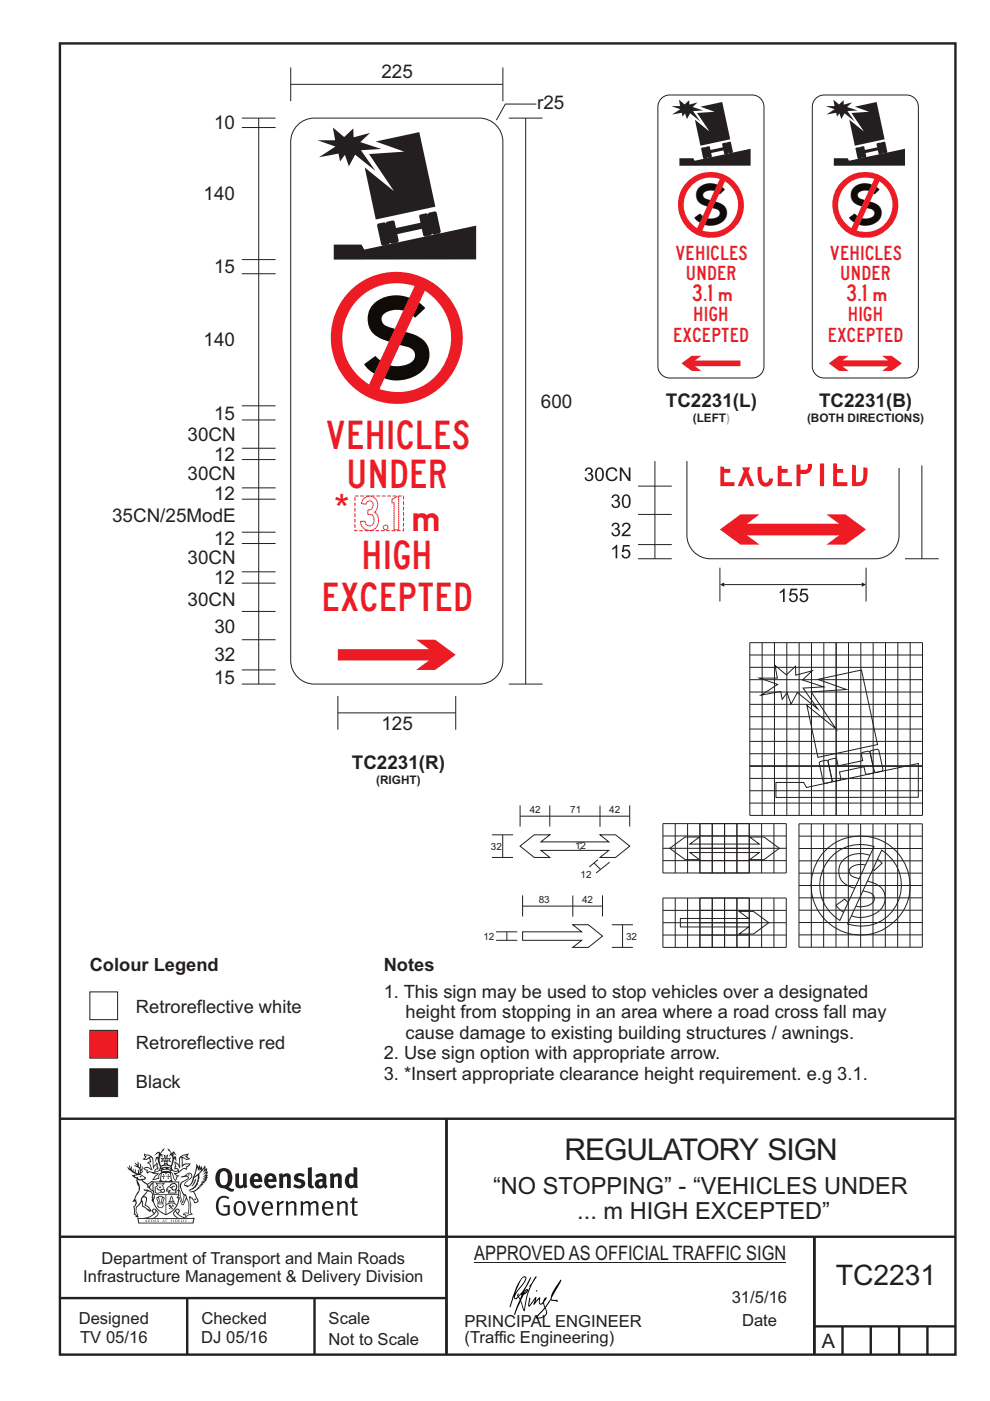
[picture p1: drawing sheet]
<svg xmlns="http://www.w3.org/2000/svg" width="210mm" height="297mm" viewBox="0 0 210 297" stroke-linecap="round" stroke-linejoin="round" font-family="sans-serif">
<g fill="none" stroke="#231f20" stroke-width=".51">
<path d="M12.7 9.2h189.9v278h-189.9zM12.7 237.2h189.9M94.7 237.1v50.1M12.7 262.2h190.1M12.7 275.2h82M39.7 275.2v12M66.7 275.2v12M172.7 262.2v25M172.7 281.2h30M178.7 281.2v6M184.7 281.2v6M190.7 281.2v6"/>
<path d="M196.7 281.2v6"/>
</g>
<path d="M100.6 267.7h66.2" fill="none" stroke="#231f20" stroke-width=".21"/>
<g fill="#231f20">
<path d="M47 248.5a2.55 2.55 0 0 0 0 2.7l.3 .1a.81 .81 0 0 0 1-.9v-.6a1.04 1.04 0 0 0-1.1-1.5zM46.3 248.1a1.82 1.82 0 0 1 2.1-.2 1.82 1.82 0 0 1 .9 1.9 2.29 2.29 0 0 1-.8 1.9l.7 .3h.5l-.2 .6a2.87 2.87 0 0 1-2-.7 2.12 2.12 0 0 1-1.7-3.1z" fill-rule="evenodd"/>
<path d="M49.9 248.9l.8-.2v2a.46 .46 0 0 0 .2 .6 .46 .46 0 0 0 .7-.2v-2.2l.7-.2v2.4l.2 .5-.6 .4-.2-.3a1.02 1.02 0 0 1-1.2 .2 1.02 1.02 0 0 1-.6-1.1z" fill-rule="evenodd"/>
<path d="M54 249.5l-.1 .5h.9a.49 .49 0 0 0-.2-.6 .49 .49 0 0 0-.6 .1zM53.4 249.2a1.34 1.34 0 0 1 1.6-.3 1.34 1.34 0 0 1 .6 1.5v.2h-1.7a.77 .77 0 0 0 .5 .8 .77 .77 0 0 0 .9-.3l.3 .4a1.59 1.59 0 0 1-2.1 .2 1.59 1.59 0 0 1-.4-2z" fill-rule="evenodd"/>
<path d="M57 249.5l-.1 .5h.9a.49 .49 0 0 0-.2-.6 .49 .49 0 0 0-.6 .1zM56.4 249.2a1.34 1.34 0 0 1 1.6-.3 1.34 1.34 0 0 1 .7 1.5v.2h-1.8a.77 .77 0 0 0 .5 .8 .77 .77 0 0 0 .9-.3l.3 .4a1.59 1.59 0 0 1-2 .2 1.59 1.59 0 0 1-.5-2z" fill-rule="evenodd"/>
<path d="M59.1 248.9l.8-.2 .1 .4a.95 .95 0 0 1 1-.3 .95 .95 0 0 1 .7 .8v2.3h-.8v-2.3a.46 .46 0 0 0-.8 .1v2.2h-.9z" fill-rule="evenodd"/>
<path d="M62.5 249.1a1.75 1.75 0 0 1 2.1-.1l-.2 .5-.6-.2a.43 .43 0 0 0-.6 .3l.4 .3a1.04 1.04 0 0 1 1.2 1.2 1.04 1.04 0 0 1-1.4 .9l-1.2-.4 .3-.6 1 .4 .4-.4a.88 .88 0 0 0-1-.5l-.4-.2-.1-.4z" fill-rule="evenodd"/>
<path d="M65.3 247.6l.8-.2 .1 3.8 .2 .2 .2 .5a.88 .88 0 0 1-1-.1 .88 .88 0 0 1-.3-1z" fill-rule="evenodd"/>
<path d="M67.8 250.6a.43 .43 0 0 0-.1 .7 .43 .43 0 0 0 .7-.1v-.7zM66.8 249.2a1.7 1.7 0 0 1 2.4 .1v1.8l.3 .4-.4 .5-.5-.3a1.03 1.03 0 0 1-1.7-.2 1.03 1.03 0 0 1 .8-1.5h.7v-.4a.8 .8 0 0 0-1.2 .1z" fill-rule="evenodd"/>
<path d="M69.9 248.9l.8-.2 .1 .4a.95 .95 0 0 1 1-.3 .95 .95 0 0 1 .7 .8v2.3h-.8v-2.3a.46 .46 0 0 0-.8 .1v2.2h-.8z" fill-rule="evenodd"/>
<path d="M74.3 249.5a1.48 1.48 0 0 0 0 1.7l.4 .1 .3-.2v-1.5l-.3-.2zM75 247.4l.8 .2 .1 4.3h-.7l-.1-.2a1.26 1.26 0 0 1-1.4 0 1.26 1.26 0 0 1-.6-1.3 1.29 1.29 0 0 1 .5-1.3 1.29 1.29 0 0 1 1.4-.2z" fill-rule="evenodd"/>
<path d="M46.4 253.9a1.72 1.72 0 0 1 2.2 0l-.2 .3a1.24 1.24 0 0 0-1.4-.1 1.24 1.24 0 0 0-.7 1.3 1.49 1.49 0 0 0 1.3 2l.7-.2v-1.3h-.9l-.1-.4h1.4v2a1.93 1.93 0 0 1-2.2-.1 1.93 1.93 0 0 1-.7-2.2l.2-.7z" fill-rule="evenodd"/>
<path d="M50.3 255.2a1.65 1.65 0 0 0 .3 2.2 .99 .99 0 0 0 1-1.5 .78 .78 0 0 0-.4-.8 .78 .78 0 0 0-.9 .1zM50 254.9a1.33 1.33 0 0 1 1.6-.1 1.33 1.33 0 0 1 .5 1.5 1.31 1.31 0 0 1-1.3 1.5 1.31 1.31 0 0 1-1.3-1.6l.1-.5z" fill-rule="evenodd"/>
<path d="M52.5 254.7l.4-.1 .9 2.6 .8-2.5h.5l-1.1 3h-.5z" fill-rule="evenodd"/>
<path d="M56.2 255.2l-.2 .7h1.4a.7 .7 0 0 0-.3-.8 .7 .7 0 0 0-.9 .1zM55.9 255a1.22 1.22 0 0 1 1.5-.2 1.22 1.22 0 0 1 .5 1.5h-1.9a.93 .93 0 0 0 .5 1 .93 .93 0 0 0 1.2-.2l.1 .3a1.43 1.43 0 0 1-1.7 .1 1.43 1.43 0 0 1-.6-1.7z" fill-rule="evenodd"/>
<path d="M58.7 254.8l.4-.2 .1 .5 .4-.3 .6-.2-.2 .6a.66 .66 0 0 0-.8 .6v1.9h-.4z" fill-rule="evenodd"/>
<path d="M60.6 254.8l.4-.2 .1 .5a.94 .94 0 0 1 1-.4 .94 .94 0 0 1 .8 .7v2.3h-.5l-.1-2.5a.81 .81 0 0 0-1.2 .3v2.2h-.4z" fill-rule="evenodd"/>
<path d="M63.7 254.7l.5-.1 .1 .5 .4-.3a.78 .78 0 0 1 1.1 .3 .9 .9 0 0 1 1-.5 .9 .9 0 0 1 .7 .8v2.3h-.4l-.1-2.5a.67 .67 0 0 0-1.1 .3v2.2h-.5v-2.4l-.4-.2-.7 .4v2.2h-.5z" fill-rule="evenodd"/>
<path d="M69 255.2l-.2 .7h1.4a.7 .7 0 0 0-.3-.8 .7 .7 0 0 0-.9 .1zM68.7 255a1.22 1.22 0 0 1 1.5-.2 1.22 1.22 0 0 1 .5 1.5h-1.9a.93 .93 0 0 0 .5 1 .93 .93 0 0 0 1.2-.2l.1 .3a1.44 1.44 0 0 1-1.7 .1 1.44 1.44 0 0 1-.6-1.7z" fill-rule="evenodd"/>
<path d="M71.4 254.8l.5-.2 .1 .5a.94 .94 0 0 1 1-.4 .94 .94 0 0 1 .7 .7v2.3h-.4l-.1-2.5a.81 .81 0 0 0-1.2 .3v2.2h-.5z" fill-rule="evenodd"/>
<path d="M74.7 254l.5-.2v.9h.7l-.1 .4h-.7l.1 2.2 .1 .1h.5l.1 .3a.75 .75 0 0 1-1.2-.6v-2h-.4v-.4h.4z" fill-rule="evenodd"/>
<path d="M30.8 244.9l1.1 .3-.9 .5h-.4l.5-.5zM31.8 245.5l.2-.1a2.44 2.44 0 0 1 .4 2l.1 .4 .7-1-.1 .6 .3 .3a.57 .57 0 0 0-.6 .8l-1-.2-.5 .2 .1-.5-.7-.2 .6-.2 1 .5 .1-.1-.6-1.3-.2-.1 .5-.1zM30.7 244.5l-.2 .4 .3 .4-.6 .4a1.04 1.04 0 0 0 1.4-.1l.2 .7h-.4l-.2 .4a.94 .94 0 0 1 .9 1.1l-.2-.1a1.16 1.16 0 0 0-1.5-.1l.3 .4 .4 .2 .1 .5 .2 .2v-.2a.94 .94 0 0 1 1.1 .2h.9l-1.2 1.2a1.13 1.13 0 0 0 1.2-.2l.4-.1-.1-.4 .5-.7a.83 .83 0 0 0-.6 1.1l-.3-.1-.7 .3 1.1-1.4-.5 .2-.5-.1 1.3-.5-.2-.2-.8 .4v-.3l.2-.2 .3 .1 .1-.3-.2-.4v-.6l-.2-.3-.6 .9v-.7a1.42 1.42 0 0 0-1.7-1.8z" fill-rule="evenodd"/>
<path d="M38.5 245.3l.5-.3 .7-.1-.6 .3 .8 .5h-.3zM38.3 245.5h.2l.1 2a1.69 1.69 0 0 1 1.5-.7l-.7 .5 .1 .5a1.1 1.1 0 0 0-1.5 .6l-.1-.5-.2-.2h-.5l.2-.4-.2-.7a1.42 1.42 0 0 1 .8 1.1l.2-.1zM37.1 246.2l.1 1-.2 .3v.5l.6-.1 .1 .2a.96 .96 0 0 1-1.1-.1l-.1 .1a1.06 1.06 0 0 0 1.3 .2v.1a.72 .72 0 0 1-1 .2l.3 .5 .6 .3-.4 .1-.1 .7-.3-.4-.3-1.1-.4-.4 .4 .9a1.54 1.54 0 0 0 .6 1.2l.2-.3a.58 .58 0 0 1 .5-.7l.1-.2h-.3l-.4-.3 .9-.5a.93 .93 0 0 1 1.1-.5l.1 .2 .2-.1 .1-.5a.99 .99 0 0 0 .7-.9l-1.3 .1-.4 .3v-1.5l.9 .4 .8-.3h-.3l-.5-.4 .4-.7-.7 .2a1.46 1.46 0 0 0-1.3 2.1v.4l-.2-.4z" fill-rule="evenodd"/>
<path d="M35.6 248.9l.2 .1-.1 .4h.3l-.3 .1v.5l-.1-.6h-.3l.3-.1z" fill-rule="evenodd"/>
<path d="M34.6 248.9l.2 .1-.1 .3 .4 .1h-.4v.6l-.1-.5-.3-.1h.3z" fill-rule="evenodd"/>
<path d="M34.3 248.8a.57 .57 0 0 1 .9 .2 .57 .57 0 0 1 .9-.2l.2 1.4-.2 .1a.57 .57 0 0 1-.9-.1 .69 .69 0 0 1-1.1 0zM34.2 248.1l-.3 2.1-.2 .4h2.9l-.1-.4-.3-2.1h-.2v.3l-.8-.1-.9 .1 .1-.3z" fill-rule="evenodd"/>
<path d="M34.2 252.4a.3 .3 0 0 0 .6 0 .3 .3 0 0 0-.6 0zM33.3 251l.3 .3-.3 .3a.79 .79 0 0 0 0 1.3l.8-.2-.1-.3a.55 .55 0 0 1-.7-.6h.1l.1 .3 .4 .1 .8-.2-.4-.7 .4-.3-.7 .1zM33 250.7l1.1 .2 .9-.2-.4 .7 .4 1.1a.56 .56 0 0 1-.8 .3l-.2 .1a.73 .73 0 0 1-.9 .1 .73 .73 0 0 1-.3-.9v-.4l.5-.4z" fill-rule="evenodd"/>
<path d="M35.6 251.9l.7-.5a.58 .58 0 0 1 1-.1 .58 .58 0 0 1-.5 .9l-.2-.3a.43 .43 0 0 1 .6-.3v-.1a.57 .57 0 0 0-.8 .2l-.2-.1-.3 .2 .4 .1a.55 .55 0 0 0 .9 .5v.5h-1.3l.3-.4-.1-.2-.6 .1 .2-.2-.2-.1zM35.4 251.8l-.1 .2a.39 .39 0 0 0 .2 .7l.3-.1-.2 .5h1.9l-.1-.8a.86 .86 0 0 0-.1-1.4 .86 .86 0 0 0-1.3 .4z" fill-rule="evenodd"/>
<path d="M36 254.8h.8v.2h-.8zM36.4 253.8l.2 .8h-.4zM36.4 253.5l-.3 .5-.1 .6h-.2v.4l-.7 .4 .1 .2a1.48 1.48 0 0 1 2.2 .1l.2-.1-.6-.5v-.5h-.2l-.1-.6z" fill-rule="evenodd"/>
<path d="M35.8 255.4l.3 .1 .2 .3 .3-.2-.2-.2a.38 .38 0 0 1 .4 .5l-.1-.2-.3 .3 .3 .2-.3 .2-.1-.3-.4 .3-.1-.2 .4-.3-.2-.1-.1 .1z" fill-rule="evenodd"/>
<path d="M34.5 254h.2v.2l-.3 .6h-.1zM33.6 255.3h.9v.2a.55 .55 0 0 1-.8 .4v-.2h-.2zM33.4 254h.2l.2 .8h-.2zM33.6 255h.8l.1 .1-.8 .1zM33.8 253.7h.5l-.2 1.1h-.2zM33.3 253.8l-.1 .3 .3 1.2a.48 .48 0 0 0-.1 .5 .48 .48 0 0 0 .4 .3l.6-.1a.49 .49 0 0 0 .2-.7l.3-1.2-.1-.3a1.42 1.42 0 0 0-1.5 0z" fill-rule="evenodd"/>
<path d="M33.6 251.6h.5l.1 .3h-.4z" fill-rule="evenodd"/>
<path d="M41.3 250.1l.3-.2-.2 .9-.6 .7h-.2l.5-.7z" fill-rule="evenodd"/>
<path d="M39.7 249l.3-.2 .5 .2a.88 .88 0 0 1-.6 1.1 1.22 1.22 0 0 0-.8 1.3l.5 .2a.72 .72 0 0 0 .9-.4l.5-.8 .2-.6 .8-.6v.3a2.85 2.85 0 0 1-2 2.8l.1 .1a2.13 2.13 0 0 0 1.9-1.5l-.1-.2a2.01 2.01 0 0 0 .3-1.8l1.2-1.3-.4 1 .7-.5-.7 1 .8-.4-.8 .8 .7-.1-.9 .5 .8-.1-.8 .4h.7l-.8 .3 .3 .2h-.4l.2 .4-.4-.1 .2 .3h-.4l.1 .3h-.1a2.16 2.16 0 0 1-2 1l.1 .2h.4a.76 .76 0 0 1 .7 .7l.5 1.2-.6 .2a1.45 1.45 0 0 0-1.2-1.3l.3 1.8-.1 1.9 .4 .2a1.07 1.07 0 0 0-1.2 .4v-.3l-.5-.2a.87 .87 0 0 1 1-.1l.1-.7a4.4 4.4 0 0 0-.6-3.1l-.1-.3h-.2a2.16 2.16 0 0 1-.7-2.2l.3-.3 1.2-.8a.55 .55 0 0 0-.4-.7zM37.8 252.4a.76 .76 0 0 1 .3 1.1l.6 1.6 .4-1.7 .2 .1a.61 .61 0 0 1-.1 .9l-.3 .9h-.2l-.7-1.6-.3 .1a1.18 1.18 0 0 0 .1-1.4zM41.8 247.5l.2 .8 .3-.6v.6l.3-.5a1.9 1.9 0 0 1-1.1 1.4l-.3 .3zM38.2 249.6l1.4-.1 .2 .1v.3l-.5 .3a1.26 1.26 0 0 0-1 1.9l.2 .7a1.84 1.84 0 0 1 .2 2l-.4-1.3a.96 .96 0 0 0-.4-1.3l-.4 .3a.78 .78 0 0 1-.1 1.3l.2 .2h.4l.4 1.1a.38 .38 0 0 0 .2 .4 .38 .38 0 0 0 .4-.1l.6-1.2a2.94 2.94 0 0 1 .3 2.5v.5l-.8-.1-.3 .4v.2l.4-.1 .1 .4 .2 .1a1.02 1.02 0 0 1 1.3-.5l-.1-.4-.3-.1 .2-1.7-.3-1.4 .1 .1a1.14 1.14 0 0 1 .7 .9 .63 .63 0 0 0 .9-.2 .63 .63 0 0 0-.2-.8l-.6-1.3 .9-.6 .2-.3 .2-.1v-.2h.3l-.1-.3h.4l-.1-.3 .5-.1-.2-.2 .5-.4 .1-.2-.3 .1 .5-.6-.3 .1 .3-.6-.4 .1 .4-.5v-.3l-.3 .2 .1-.6v-.3l-.4 .3-.1-.8-.5 .8-.2-.7-.2 .5-.3-.8-.1 .6-.5-.8-.1 1.4-.7 1.9a1.81 1.81 0 0 1-.9 1.4l-.6-.2a1.75 1.75 0 0 1 1.1-1.2 .75 .75 0 0 0 .1-1.3 .75 .75 0 0 0-1.2 .5z" fill-rule="evenodd"/>
<path d="M41.2 254.2l.3-.1 .1 .3h-.4z" fill-rule="evenodd"/>
<path d="M29.4 258.4h11.6l-.2 .8h-11.3zM31.3 258.2l.5-.1a2.48 2.48 0 0 0 1.4-1.3l.2 .6-.5 .5-.4 .3zM32.5 256.6l.3-.2 .2 .2-.3 .6zM37.2 256.8a2.65 2.65 0 0 0 1.8 1.4h-1.1l-.5-.3-.5-.5zM37.4 256.6l.2-.2 .3 .2-.3 .6zM29.2 258.2l.1 1.2h11.7l.3-1.1-.2-.1a4.1 4.1 0 0 1-3.3-.9l.3-.4-.1-.5a1.06 1.06 0 0 0-1.3 .9l.2 .4 .6 .5h-4.7l.3-.1a.84 .84 0 0 0 .6-.7 .84 .84 0 0 0-.5-.9l-.3-.2-.5 .1-.1 .5 .3 .4a4.2 4.2 0 0 1-3.4 .9z" fill-rule="evenodd"/>
<path d="M31 258.7l.1 .2h-.2zM31 258.6l-.3 .5 .4-.1 .2 .1z" fill-rule="evenodd"/>
<path d="M31.3 258.6h.2v.4a.25 .25 0 0 0 .3-.1 .25 .25 0 0 0-.1-.3h.1a.29 .29 0 0 1 0 .4 .29 .29 0 0 1-.4 0 .29 .29 0 0 1 0-.4z" fill-rule="evenodd"/>
<path d="M32.2 258.6a.22 .22 0 0 1 .3 .2 .22 .22 0 0 1-.3 .2zM32 258.6v.5a.33 .33 0 0 0 .5-.1 .33 .33 0 0 0 0-.4 .33 .33 0 0 0-.5 0z" fill-rule="evenodd"/>
<path d="M32.9 258.7l.1 .2h-.2zM32.9 258.6l-.2 .5 .3-.1 .2 .1z" fill-rule="evenodd"/>
<path d="M33.3 258.6h.2v.2l.3-.2-.2 .2 .2 .3-.3-.2-.1 .2h-.1l.2-.3z" fill-rule="evenodd"/>
<path d="M34.7 258.7l.1 .2h-.2zM34.7 258.6l-.3 .5 .4-.1 .2 .1z" fill-rule="evenodd"/>
<path d="M35 258.6h.4h-.1v.5h-.2l.1-.5z" fill-rule="evenodd"/>
<path d="M36.2 258.6h.3h-.2v.2h.2h-.2l.1 .3h-.2z" fill-rule="evenodd"/>
<path d="M36.7 258.6h.2v.5h-.2z" fill-rule="evenodd"/>
<path d="M37.3 258.6a.22 .22 0 0 1 .3 .2 .22 .22 0 0 1-.3 .2zM37.1 258.6v.5a.33 .33 0 0 0 .5-.1 .33 .33 0 0 0 0-.4 .33 .33 0 0 0-.5 0z" fill-rule="evenodd"/>
<path d="M37.8 258.6h.3h-.1v.2h.1h-.1v.2l.1 .1h-.3z" fill-rule="evenodd"/>
<path d="M38.3 258.6h.3l-.1 .4 .2 .1h-.4z" fill-rule="evenodd"/>
<path d="M38.9 258.6h.2v.5h-.2z" fill-rule="evenodd"/>
<path d="M39.3 258.6h.2l-.2 .1 .2 .2-.1 .2h-.1v-.2l.2 .1z" fill-rule="evenodd"/>
<path d="M34.2 247.4a1.51 1.51 0 0 1 2 .2 2.67 2.67 0 0 0-2.1 0zM35.7 247.6l.4 .2 .1 .2-.4-.1zM34.6 247.7l.4-.1 .2 .2h-.4zM34 247.9l.3 .1-.3 .1zM34.9 246.9l.3-.2 .2 .2zM34.9 245.7h.2v.4h-.2zM35 245.1l.2 .2 .2-.2-.1 .4h-.2zM35.1 246.3h.2l.1 .4-.2-.2-.2 .2zM35.3 245.7h.2v.4h-.2zM34.4 245.7l.3 .1v.2l-.3 .1 .2-.2zM35.7 245.8l.3-.1-.2 .2 .2 .2-.4-.1zM32.7 244.9l1-.5-.1 1-.2-.1-.4 .1-.2 1.1 .5-1 .2 .9a1.84 1.84 0 0 1 .3 1.7l.4 .1a2.48 2.48 0 0 1 2.2 .1l.2-.3-.2-.7 .7-1.7 .4 .6-.2-1-.2-.1-.2 .3v-.9l.6 .4-.6-.7h-.3l-.1 .4-.5-.8-.5-.3 .2 .4 .5 .6-.4 .7 .4-.3a2.06 2.06 0 0 1 0 2.2l-.6-.2-.1-.6 .1-.1 .8 .2-.4-.5 .4-.5-.7 .2-.2-.2 .2-.7-.5 .4-.5-.4 .2 .7-.2 .2-.7-.2 .4 .5-.4 .5 .7-.2 .2 .1-.2 .6-.5 .2a2.02 2.02 0 0 1 0-2.2l.3 .5-.1-.6-.3-.1 .8-1.2-.5 .3-.4 .7-.2-.3a.8 .8 0 0 0-.8 .5z" fill-rule="evenodd"/>
<path d="M29.2 250.1l.3 .2a.61 .61 0 0 1 .8 .3l.3 .2a.8 .8 0 0 1 .6 1l.4 .1 .5 .6a1 1 0 0 1 .5 1l-.1 .7v-.5h-.1a.96 .96 0 0 0-.8-1.3l-.3-.2h-.6l-.1-.1-.2 .1 .2 .3h.5l-1.1 1.4-.2 .9-.4 .6a1.33 1.33 0 0 0-.5 1.8l.2 .5a1.26 1.26 0 0 1-.5-1.4l-.1-.4a1.56 1.56 0 0 0 .4-1.7l-.3 .2 .2-.5a3.2 3.2 0 0 0 .7-3zM30.4 253.9h.4a2.06 2.06 0 0 1-.1 1.6l.7 .5 .4 .5-.6-.2-.8-.6-.1-.9a.51 .51 0 0 1 .1-.9zM28.6 249.3a1.52 1.52 0 0 1 2.1 .6l-1.1 .1-.2-.1-.2-.4-.4 .1zM27.5 247v.8l-.3-.4-.2 .1a3.1 3.1 0 0 0 2 1.5l-1 .1 .5 .6 .5 .1v1.1a1.84 1.84 0 0 1-.2 2.5l-.4 .9-.4 .4 .3 .1 .4-.1 .1 .4-.2 .5-.3 .2 .1 1.8 .2-.1 .2 .6h.2l.4-.1-.1-.5a1.3 1.3 0 0 1-.1-1.6l.8-1.1 .2 1.1 .6 .2 .4 .6 .2-.2 .2 .4 .5-.1a1.85 1.85 0 0 0-1.2-1.3l.1-.3a1.39 1.39 0 0 0 0-1.5h-.5l.5-.6a.66 .66 0 0 1 .9-.4 .66 .66 0 0 1 .3 .9l-.1 .4h.2v.1l-.2 .3 .2 .5 .2-.3a2.24 2.24 0 0 0 .1-2.2 .73 .73 0 0 1-.7-.6 .73 .73 0 0 1 .5-.8l.1-.2a.94 .94 0 0 0-.9 .8 .48 .48 0 0 1-.1-.5 .48 .48 0 0 1 .5-.3l.5-.3a.51 .51 0 0 0-.8 .2l-.5 .3-1-.8 .6-.1 .1-.5-1.1-.7 .5-.4v-.4l-.5 .5 .1-.2a.69 .69 0 0 0 .2-1.1v.5l-.3 .2 .1-1.1-.3-.2 .1 .6-.1 .2-.4-1.2v.6l-.7-.3 .6 .6-.6-.2 .2 .3a1 1 0 0 1 .8 1.5l-.2-.8v.8l-.5-.2-.1-.7-.2 .6-.2-.1v-.6l-.2 .4-.2-.2 .1-.7-.2 .5z" fill-rule="evenodd"/>
<path d="M29.5 249.5l.3-.2 .3 .3z" fill-rule="evenodd"/>
<path d="M32.4 250.5h5.6v2l-.2-.1v-1.7h-5.2v2.5h5.2v-.8l.1 .2-.1 1.1v-.3h-2.5v4a4.1 4.1 0 0 0 2.6-3.6l.1-.1a4 4 0 0 1-2.8 3.9 4.2 4.2 0 0 1-2.8-4.7l.1 1.3 .1-.1a3.8 3.8 0 0 0 2.5 3.3v-4h-2.5l-.2-.9z" fill-rule="evenodd"/>
<circle cx="40" cy="249.1" r=".17"/>
</g>
<path d="M19.1 218.5h5.8v5.8h-5.8z" fill-rule="evenodd" fill="#ed1c24" stroke="#231f20" stroke-width=".21"/>
<path d="M19.1 226.6h5.8v5.9h-5.8z" fill-rule="evenodd" fill="#231f20" stroke="#231f20" stroke-width=".21"/>
<path d="M19.1 210.3h5.8v5.9h-5.8z" fill-rule="evenodd" fill="#fff" stroke="#231f20" stroke-width=".21"/>
<g fill="#ed1c24">
<path d="M152.7 112.3l4.3-3.2h4.1l-2.7 2h19.3v2.4h-19.3l2.7 2h-4.1z" fill-rule="evenodd"/>
<path d="M158.7 111.1h19.3l-2.7-2h4l4.4 3.2-4.4 3.2h-4l2.7-2h-19.3z" fill-rule="evenodd"/>
</g>
<path d="M152.7 120.4v7.1M153.6 123.9h29.2M183.7 120.4v7.1" fill="none" stroke="#231f20" stroke-width=".21"/>
<g fill="#231f20">
<path d="M182.8 123.5l.9 .4-.9 .5z"/>
<path d="M152.7 123.9l.9-.4v.9z"/>
<path d="M165.4 125.5l.8-.7h.2v2.8h-.3v-2.2l-.7 .4zM167.7 124.8h1.4v.3h-1.2l-.1 .8a.95 .95 0 0 1 1.3 .5 .95 .95 0 0 1-.6 1.3 .95 .95 0 0 1-1.2-.8h.4a.64 .64 0 0 0 .8 .4 .64 .64 0 0 0 .4-.7 .64 .64 0 0 0-.7-.6l-.5 .3h-.3zM169.9 124.8h1.4v.3h-1.1l-.2 .8a.95 .95 0 0 1 1.4 .5 .95 .95 0 0 1-.6 1.3 .95 .95 0 0 1-1.2-.8h.3a.64 .64 0 0 0 .8 .4 .64 .64 0 0 0 .5-.7 .64 .64 0 0 0-.7-.6l-.6 .3h-.3z" fill-rule="evenodd"/>
</g>
<path d="M152.8 98.9v4.2h3v-.9h-2.2v-2h1.3v-.8h-1.3v-.4zM157.4 99.1l.4 .9-1.3 3.1h.9l.8-2 .9 2h.9l-1.3-3.1 .4-.9zM160.7 99v.3a5.4 5.4 0 0 0 .7 3.5 1.54 1.54 0 0 0 1.7 .2 1.54 1.54 0 0 0 .9-1.5h-.9a.71 .71 0 0 1-.5 .8 .71 .71 0 0 1-.9-.6l-.2-1 .1-1.7zM164.9 98.8v4.3h3v-.9h-2.1v-2h1.2v-.8h-1.2v-.7zM168.9 98.5v4.6h.9v-2.6a1.86 1.86 0 0 0 2.3-1l.1-1.2-.9 .1a.88 .88 0 0 1-.5 1.2h-1v-1.1zM173.9 98.3v4.8h.9v-4.8zM176.7 98.3v4.8h3v-.9h-2.2v-2h1.3v-.8h-1.3v-1.1zM180.7 98.5v4.6a2.93 2.93 0 0 0 2.7-.6 5.4 5.4 0 0 0 .6-3.3l-.9-.1v.5a3.3 3.3 0 0 1-.4 2.5l-1.2 .1v-3.5z" fill-rule="evenodd" fill="#ed1c24"/>
<path d="M138.9 97.7v5.4M145.7 97.7v15.8a5 5 0 0 0 5 5h35a5 5 0 0 0 5-5v-14.3M195.5 98.7v19.8M135.3 115.5h7.2M135.3 118.5h7.2M135.3 109.1h7.2M135.3 103.1h7.2M138.9 109.1v6.4" fill="none" stroke="#231f20" stroke-width=".21"/>
<g fill="#231f20">
<path d="M129.9 116.2l.8-.7h.2v2.9h-.3v-2.3l-.7 .5zM132.2 115.6h1.4v.3h-1.2l-.1 .8a.95 .95 0 0 1 1.3 .4 .95 .95 0 0 1-.6 1.3 .95 .95 0 0 1-1.2-.8h.4a.64 .64 0 0 0 .7 .4 .64 .64 0 0 0 .5-.7 .64 .64 0 0 0-.7-.5l-.5 .3-.3-.1z" fill-rule="evenodd"/>
<path d="M130 111a.76 .76 0 0 1 1.1 0 .76 .76 0 0 1-.1 1.1 .9 .9 0 0 1 0 1.6 .9 .9 0 0 1-1.3-.8h.3a.58 .58 0 0 0 .7 .5 .58 .58 0 0 0 .4-.7 .58 .58 0 0 0-.7-.4v-.3a.5 .5 0 0 0 .6-.4 .5 .5 0 0 0-.5-.6 .5 .5 0 0 0-.4 .6l-.4-.1zM132.2 111a.94 .94 0 0 1 1.4 .2 .94 .94 0 0 1-.5 1.4l-.8 .7h1.4v.4h-1.9l.2-.5 .4-.4a1.45 1.45 0 0 0 .9-1.4 .56 .56 0 0 0-.6-.3 .56 .56 0 0 0-.4 .6l-.4-.1z" fill-rule="evenodd"/>
<path d="M124.3 99.3a.76 .76 0 0 1 1.2 0 .76 .76 0 0 1-.2 1.1 .9 .9 0 0 1 0 1.6 .9 .9 0 0 1-1.3-.8h.3a.58 .58 0 0 0 .7 .5 .58 .58 0 0 0 .5-.7 .58 .58 0 0 0-.8-.4v-.3a.5 .5 0 0 0 .7-.4 .5 .5 0 0 0-.5-.6 .5 .5 0 0 0-.5 .6l-.4-.1zM126.6 99.3a.96 .96 0 0 1 1.1 0 .96 .96 0 0 1 .4 1 1.26 1.26 0 0 1-1 1.7 1.3 1.3 0 0 1-.9-1.7zM126.9 99.5a1.94 1.94 0 0 0 .1 2.2h.3a1.77 1.77 0 0 0 0-2.3zM128.9 99.4a1.24 1.24 0 0 1 2.1 .5l-.4 .1a.94 .94 0 0 0-1.3-.5 .94 .94 0 0 0-.4 1.3 .88 .88 0 0 0 .7 .9 .88 .88 0 0 0 1-.7l.4 .1a1.32 1.32 0 0 1-1.7 .9 1.32 1.32 0 0 1-.8-1.8zM131.5 99.1h.4l1.5 2.3v-2.3h.3v2.9h-.4l-1.5-2.3v2.3h-.3z" fill-rule="evenodd"/>
</g>
<path d="M138.9 115.5v3M192 118.5h7.1" fill="none" stroke="#231f20" stroke-width=".21"/>
<path d="M130 105a.76 .76 0 0 1 1.1 0 .76 .76 0 0 1-.1 1.1 .9 .9 0 0 1 0 1.6 .9 .9 0 0 1-1.3-.8h.3a.58 .58 0 0 0 .7 .5 .58 .58 0 0 0 .4-.7 .58 .58 0 0 0-.7-.4v-.3a.5 .5 0 0 0 .6-.4 .5 .5 0 0 0-.5-.6 .5 .5 0 0 0-.4 .6l-.4-.1zM132.3 105a.96 .96 0 0 1 1.1 0 .96 .96 0 0 1 .3 1 1.26 1.26 0 0 1-.9 1.7 1.3 1.3 0 0 1-.9-1.7zM132.5 105.2a1.94 1.94 0 0 0 .2 2.2h.3a1.77 1.77 0 0 0 0-2.3z" fill-rule="evenodd" fill="#231f20"/>
<path d="M138.9 103.1v6" fill="none" stroke="#231f20" stroke-width=".21"/>
<path d="M172.1 187.7a10.5 10.5 0 0 0 20.9 0 10.5 10.5 0 0 0-20.9 0zM187 180.2l-7.2 15.7a8.7 8.7 0 0 0 10.6-4.6 8.7 8.7 0 0 0-3.4-11.1zM176.1 181.9a8.7 8.7 0 0 1 9.3-2.4l-7.3 15.6a8.6 8.6 0 0 1-2-13.2z" fill-rule="evenodd" fill="#fff" stroke="#231f20" stroke-width=".21"/>
<g fill="none" stroke="#231f20" stroke-width=".21">
<path d="M62.8 26.8a5 5 0 0 1 3.9-1.8h35a5 5 0 0 1 5 5v110a5 5 0 0 1-5 5h-35a5 5 0 0 1-5-5v-110a5 5 0 0 1 1.1-3.2zM159 138.9h36.7M161.7 136.3v36.6M164.3 136.3v36.6M166.9 136.3v36.6M169.5 136.3v36.6M172.1 136.3v36.6M174.7 136.3v36.6M177.3 136.3h-18.3v26.1M177.3 136.3v26.1h-18.3M177.3 136.3v26.1M177.3 136.3h18.4v26.1"/>
<path d="M180 136.3v36.6M182.6 136.3v36.6M185.2 136.3v36.6M187.8 136.3v36.6M190.4 136.3v36.6M193 136.3v36.6M159 159.8h36.7M159 157.2h36.7M159 154.6h36.7M159 152h36.7M159 149.3h36.7M159 146.7h36.7"/>
<path d="M159 144.1h36.7M159 141.5h36.7M161.1 143.8h3.8l-.5-2.7 2.4 2 1.9-1.8 .1 1.9 3.5-1-2.1 2 4.5 1.4-4.4 .3 3.1 4.4-4.3-3.5-1.3 2.5-.9-2.4-1 1.4-.3-1.7-4.2 .8 3.5-2.3zM173.5 144l9.2-1.9 3.4 15.8-12.6 2.7-2.4-11 6.3 5-5.3-7.9 7.4-.5zM184.7 159.2l1.3-.3 .3 .1 1 4.1-.2 .3-1.2 .4-.4-.2-.9-4zM140.6 179.9h18.3M140.6 177.2h18.3M140.6 174.6h18.3v10.5h-18.3zM142.1 179.9l3.2-2.4h3.1l-2.1 1.5h14.7l-2-1.5h3l3.3 2.4-3.3 2.4h-3l2-1.5h-14.7l2.1 1.5h-3.1zM143.2 174.6v10.5M145.8 174.6v10.5M148.5 179.9h18.3"/>
<path d="M148.5 177.2h18.3M148.5 174.6h18.3v10.5h-18.3zM151.1 174.6v10.5M153.7 174.6v10.5M156.3 174.6v10.5M159 170.3h36.7M159 167.7h36.7M159 165h36.7M159 162.4h18.3M159 162.4v10.5h18.3M161.5 174.6v10.5M164.2 174.6v10.5"/>
<path d="M164.6 165.9h5.8l.7 1.1 23.7-5.1v7.1l-30.2 .1zM169.5 174.7h26.1v26.1h-26.1zM169.5 179.9h26.1M169.5 177.3h26.1M172.1 174.7v26.1M173.9 161.5l1.3-.3 .3 .1 1 4.1-.1 .3-1.3 .4-.4-.1-.9-4.1zM174.7 174.7v26.1M175.7 161.1l1.5-.3 .3 .3 .3 1.3 5.2-1.1-.3-1.3 .1-.4 1.5-.3 .3 .3 .8 4.1-.3 .2-1.3 .2-.3-.2-.2-1.3-5.2 1.1 .2 1.3-.1 .3-1.5 .4-.2-.3-.9-3.9zM177.3 174.7v26.1M177.3 162.4v10.5M177.3 162.4h18.4M179.9 174.7v26.1"/>
<path d="M182.5 174.7v26.1M185.2 174.7v26.1M187.8 174.7v26.1M190.4 174.7v26.1M193 174.7v26.1M195.7 162.4v10.5h-18.4M140.6 182.5h18.3M140.6 198.2h18.3M140.6 195.6h18.3M140.6 193h18.3M140.6 190.4h18.3v10.5h-18.3zM143.2 190.4v10.5"/>
<path d="M144.3 194.7h14.5l-2-1.5h3l3.3 2.4-3.3 2.4h-3l2-1.5h-14.5zM145.8 190.4v10.5M148.5 182.5h18.3M148.5 198.2h18.3M148.5 195.6h18.3M148.5 193h18.3M148.5 190.4h18.3v10.5h-18.3zM151.1 190.4v10.5M153.7 190.4v10.5M156.3 190.4v10.5M161.5 190.4v10.5M164.2 190.4v10.5"/>
<path d="M169.5 198.2h26.1M169.5 195.6h26.1M169.5 193h26.1M169.5 190.4h26.1M169.5 187.7h26.1M169.5 185.1h26.1M169.5 182.5h26.1"/>
</g>
<path d="M71.7 137.6h19.3l-2.7-2h4l4.4 3.2-4.4 3.2h-4l2.7-2h-19.3z" fill-rule="evenodd" fill="#ed1c24"/>
<g fill="none" stroke="#231f20" stroke-width=".21">
<path d="M107.9 25h7.2M111.5 25v120M113.8 22.1h-6.6l-1.9 3.4M51.3 58h7.2M51.3 55h7.2M54.9 55v42.4M51.3 86h7.2M51.3 97.4h7.2M51.3 95h7.2M51.3 89h7.2M51.3 115.2h7.2M51.3 112.8h7.2"/>
<path d="M51.3 105.8h7.2M51.3 103.4h7.2M54.9 105.8v7M51.3 135.6h7.2M51.3 129.6h7.2M51.3 123.6h7.2M51.3 121.2h7.2M54.9 123.6v6M54.9 135.6v9.4M51.3 142h7.2M51.3 145h7.2"/>
</g>
<path d="M75.3 105.2h10.3v7.3h-10.3z" fill="none" stroke="#ed1c24" stroke-width=".21" stroke-dasharray=".8 .4" stroke-linecap="butt"/>
<path d="M70.1 71.7a14 14 0 0 0 28 0 14 14 0 0 0-28 0zM90.1 61.6l-9.6 20.9a11.5 11.5 0 0 0 13.7-5.2 11.5 11.5 0 0 0-2.4-14.4zM75.7 63.7a11.6 11.6 0 0 1 12.2-3.1l-9.6 20.9a11.5 11.5 0 0 1-2.6-17.8z" fill-rule="evenodd" fill="#ed1c24"/>
<path d="M61.7 14.3v7.2M61.7 17.9h45M106.7 14.3v7.2M54.9 97.4v8.4M54.9 112.8v10.8M54.9 129.6v6M71.7 147.6v7.1M71.7 151.1h25M96.7 147.6v7.1M107.9 145h7.2" fill="none" stroke="#231f20" stroke-width=".21"/>
<path d="M70.8 51.9v3.1h30.2v-7.2l-23.7 5.1-.6-1zM67.3 29.7h3.8l-.5-2.7 2.4 2.1 1.9-1.9 .1 1.9 3.5-.9-2.1 1.9 4.5 1.5-4.3 .3 3 4.3-4.3-3.4-1.3 2.5-.8-2.5-1.1 1.4-.3-1.6-4.1 .7 3.4-2.2zM79.7 30l9.2-2 3.4 15.8-12.6 2.7-2.3-11 6.2 5-5.3-7.8 7.4-.5zM82 47.1l-.2 .3 .9 3.9 .2 .3 1.5-.3 .1-.4-.2-1.3 5.2-1.1 .3 1.3 .2 .3 1.3-.2 .3-.3-.8-4.1-.3-.3-1.5 .4-.1 .3 .3 1.3-5.2 1.1-.3-1.3-.2-.2zM90.9 45.2l-.1 .3 .9 4.1 .4 .1 1.3-.3 .1-.4-1-4.1-.3-.1zM80.1 47.5l-.1 .3 .9 4.1 .4 .1 1.3-.3 .1-.4-.9-4-.4-.1z" fill-rule="evenodd" fill="#231f20"/>
<path d="M51.3 27h7.2M51.3 25h7.2M54.9 25v30M140.1 21.1a2.5 2.5 0 0 1 1.9-1h17.5a2.51 2.51 0 0 1 2.5 2.5v55a2.51 2.51 0 0 1-2.5 2.5h-17.5a2.51 2.51 0 0 1-2.5-2.5v-55l.1-.5z" fill="none" stroke="#231f20" stroke-width=".21"/>
<g fill="#ed1c24">
<path d="M144.5 77l2.2-1.6h2l-1.3 1h9.6v1.2h-9.6l1.3 1h-2z" fill-rule="evenodd"/>
<path d="M143.8 43.4a7 7 0 0 0 14 0 7 7 0 0 0-14 0zM153.8 38.4l-4.8 10.5a5.8 5.8 0 0 0 7-3.1 5.8 5.8 0 0 0-2.2-7.4zM146.4 39.7a5.8 5.8 0 0 1 6.3-1.8l-4.8 10.5a5.7 5.7 0 0 1-1.5-8.7z" fill-rule="evenodd"/>
</g>
<path d="M144.1 33.6v1.5h15.1v-3.6l-11.9 2.6-.3-.5zM142.4 22.5h1.9l-.3-1.4 1.2 1 1-.9v1l1.8-.5-1.1 1 2.3 .7-2.2 .1 1.5 2.2-2.1-1.7-.7 1.3-.4-1.3-.5 .7-.2-.8-2.1 .4 1.8-1.1zM148.6 22.6l4.6-1 1.7 7.9-6.3 1.4-1.2-5.5 3.1 2.5-2.7-3.9 3.8-.3zM149.7 31.2l.4 2.2 .9-.2-.2-.8 2.6-.5 .3 .8 .8-.2-.5-2.2-.8 .1 .1 .8-2.6 .6-.2-.8zM154.1 30.2l.4 2.1 .2 .2 .6-.1 .1-.3-.4-1.9-.2-.2zM148.7 31.4l.4 2.1 .3 .1 .5-.1 .2-.2-.5-2-.2-.1z" fill-rule="evenodd" fill="#231f20"/>
<g fill="#ed1c24">
<path d="M175.8 77l2.2-1.6h2l-1.4 1h9.7v1.2h-9.7l1.4 1h-2z" fill-rule="evenodd"/>
<path d="M178.8 76.4h9.6l-1.3-1h2l2.2 1.6-2.2 1.6h-2l1.3-1h-9.6z" fill-rule="evenodd"/>
</g>
<path d="M172.8 21.1a2.5 2.5 0 0 1 2-1h17.5a2.51 2.51 0 0 1 2.5 2.5v55a2.51 2.51 0 0 1-2.5 2.5h-17.5a2.51 2.51 0 0 1-2.5-2.5v-55l.1-.5z" fill="none" stroke="#231f20" stroke-width=".21"/>
<path d="M176.5 43.4a7 7 0 0 0 14 0 7 7 0 0 0-14 0zM186.5 38.4l-4.8 10.5a5.8 5.8 0 0 0 7.1-3.1 5.8 5.8 0 0 0-2.3-7.4zM179.1 39.7a5.8 5.8 0 0 1 6.3-1.8l-4.8 10.5a5.7 5.7 0 0 1-1.5-8.7z" fill-rule="evenodd" fill="#ed1c24"/>
<path d="M176.9 33.6v1.5h15.1v-3.6l-11.9 2.6-.3-.5zM175.1 22.5h1.9l-.2-1.4 1.2 1 .9-.9 .1 1 1.7-.5-1 1 2.2 .7-2.2 .1 1.6 2.2-2.2-1.7-.6 1.3-.5-1.3-.5 .7-.1-.8-2.1 .4 1.7-1.1zM181.3 22.6l4.6-1 1.7 7.9-6.3 1.4-1.2-5.5 3.1 2.5-2.6-3.9 3.7-.3zM182.4 31.2l.5 2.2 .8-.2-.1-.8 2.6-.5 .2 .8 .8-.2-.4-2.2-.9 .1 .2 .8-2.6 .6-.3-.8zM186.9 30.2l.4 2.1 .2 .2 .5-.1 .2-.3-.4-1.9-.3-.2zM181.5 31.4l.4 2.1 .2 .1 .6-.1 .1-.2-.4-2-.2-.1z" fill-rule="evenodd" fill="#231f20"/>
<g fill="none" stroke="#231f20" stroke-width=".21">
<path d="M104.3 177h4.5M106.6 177v4.8M110.3 173h23.3M110.3 179.4l3-2.4h3.3l-1.9 1.5h14.4l-1.8-1.5h3.3l3 2.4-3 2.4h-3.3l1.8-1.5h-14.4l1.9 1.5h-3.3zM110.3 170.8v4.4M116.6 170.8v4.4M123 178.5v.5M123 179.9v.4M127.3 170.8v4.5M133.6 170.8v4.4M104.3 181.8h4.5M105.2 197.6h4.5"/>
<path d="M105.2 199.4h4.5M107.5 197.6v1.8M110.8 192.1h17M110.8 197.6h12.6l-1.9-1.5h3.3l3 2.4-3 2.4h-3.3l1.9-1.5h-12.6zM110.8 189.8v4.5M121.5 189.9v4.5M126 183l1.4 1.3M126.8 182.3l-1.8 1.5M127.8 189.8v4.5M129.3 182.8l-2.9 2.3M129.8 196.1h4.4M132 196.1v4.8"/>
<path d="M129.8 200.9h4.4"/>
</g>
<g fill="#000">
<path d="M111.6 273.7l.2-.2-.5 .7zM110.4 274.5l.2 .1-.3 .8-.2-.5zM110.9 270.9h.5a9.3 9.3 0 0 1-2 3.1l-.1 .3 1-2.5zM110.6 271a14.7 14.7 0 0 0-2.2 4.9l-.3 1.2 .1 .1 .8-2.3a.42 .42 0 0 0 .2 .6 .42 .42 0 0 0 .6-.3l.2-.1 .2 .5-1.1 3.2h.2l1.1-2.9 .6 1.9 .2 .2 .2-.5a13.5 13.5 0 0 1 2-6.2l.4-.5-.1-.2-1.6 2.1 .4-.1a14.9 14.9 0 0 0-1.3 5.1l-.4-1.1a1.39 1.39 0 0 1 .2-1.9l.1-.2a.92 .92 0 0 0 .8-1.2 .75 .75 0 0 0-.8 .7l-.1 .2 1.6-3.4h-.1l-.4 .7a10.5 10.5 0 0 1-2.2 3.3l.2-.5a.32 .32 0 0 0-.4 .2 .32 .32 0 0 0 .1 .4l-.5 .4a3.2 3.2 0 0 1 1.1-2.3l.5-.6a2.49 2.49 0 0 0 .7-1.6l-.4-.2z" fill-rule="evenodd"/>
<path d="M113.7 273.6l.3 .2h-.3z" fill-rule="evenodd"/>
<path d="M115.6 277.5a1.15 1.15 0 0 1 .1 1.3 1.15 1.15 0 0 1-1.2 .5l-.6 .1zM112.2 275.2l-.2 1.6 .2 .2 1.2-1.5-.2 1.1 1.1-1.1a.94 .94 0 0 0 .4 1.1l.5-.3 .3 .9-1.2 1.3a.98 .98 0 0 0-.5 1 1.9 1.9 0 0 0 2.3-1.3l-.1-.2a1.02 1.02 0 0 1 .2-1.4l.6-1 1.5 .3-.2-.4v.2l-1.1-.1v-.3l2-3.6 .1-.2-.2-.2-1.7 2.8a6.6 6.6 0 0 1-1.6 2.9l-.1-.2a1.01 1.01 0 0 1 .4-1.4l.1-.2-.3-.1-.4 .4-.1 .5-.6 .4-.1-.4 .1-.9-.2-.1-.9 1 .3-1h-.2l-1.4 1.8 .3-1.5v-.1z" fill-rule="evenodd"/>
</g>
<text font-size="17.4" fill="#0e0b09" x="77.2" y="80.3">S</text>
<text font-size="13" fill="#231f20" x="177.4" y="194.3">S</text>
<g font-size="8.7" fill="#0e0b09">
<text x="147.3" y="47.8">S</text>
<text x="180.1" y="47.8">S</text>
</g>
<text font-size="8.5" fill="#ed1c24" x="70.9" y="110.9">*</text>
<text font-size="7" fill="#ed1c24" x="76.5" y="112.3">3.1</text>
<text font-size="6.4" fill="#231f20" x="119.7" y="246">REGULATORY SIGN</text>
<g font-size="6" fill="#ed1c24">
<text x="69.4" y="95.1">VEHICLES</text>
<text x="74" y="103.5">UNDER</text>
<text x="77.2" y="120.7">HIGH</text>
<text x="68.8" y="129.6">EXCEPTED</text>
</g>
<text font-size="6" fill="#231f20" x="177.3" y="272.4">TC2231</text>
<text font-size="5" fill="#ed1c24" x="87.7" y="112.5">m</text>
<g font-size="5" fill="#231f20">
<text x="104.6" y="253.2">“NO STOPPING” - “VEHICLES UNDER</text>
<text x="122.5" y="258.4">... m HIGH EXCEPTED”</text>
</g>
<g font-size="4.2" fill="#231f20">
<text x="100.6" y="267.2">APPROVED AS OFFICIAL TRAFFIC SIGN</text>
<text x="174.3" y="285.8">A</text>
</g>
<g font-size="4" fill="#231f20">
<text x="80.9" y="16.6">225</text>
<text x="113.9" y="23.1">r25</text>
<text x="45.4" y="27.5">10</text>
<text x="43.2" y="42.5">140</text>
<text x="45.4" y="58">15</text>
<text x="43.2" y="73.5">140</text>
<text x="45.4" y="89">15</text>
<text x="114.7" y="86.5">600</text>
<text x="141.2" y="86.3">TC2231(L)</text>
<text x="173.7" y="86.3">TC2231(B)</text>
<text x="39.8" y="93.5">30CN</text>
<text x="39.8" y="101.9">30CN</text>
<text x="45.4" y="97.7">12</text>
<text x="45.4" y="106.1">12</text>
<text x="23.8" y="110.8">35CN/25ModE</text>
<text x="39.8" y="119.7">30CN</text>
<text x="45.4" y="115.5">12</text>
<text x="45.4" y="123.9">12</text>
<text x="39.8" y="128.5">30CN</text>
<text x="45.5" y="134.2">30</text>
<text x="45.5" y="140.2">32</text>
<text x="45.4" y="144.9">15</text>
<text x="80.9" y="154.8">125</text>
<text x="74.6" y="163.1">TC2231(R)</text>
</g>
<g font-size="3.9" fill="#231f20">
<text x="19" y="205.9">Colour Legend</text>
<text x="81.4" y="205.9">Notes</text>
<text x="28.8" y="214.7">Retroreflective white</text>
<text x="81.4" y="211.6">1. This sign may be used to stop vehicles over a designated</text>
<text x="86" y="215.9">height from stopping in an area where a road cross fall may</text>
<text x="86" y="220.3">cause damage to existing building structures / awnings.</text>
<text x="28.8" y="222.5">Retroreflective red</text>
<text x="81.4" y="224.6">2. Use sign option with appropriate arrow.</text>
<text x="28.8" y="230.6">Black</text>
<text x="81.4" y="228.9">3. *Insert appropriate clearance height requirement. e.g 3.1.</text>
</g>
<g font-size="3.5" fill="#ed1c24">
<text x="146.9" y="63.8">3.1</text>
<text x="179.7" y="63.8">3.1</text>
</g>
<g font-size="3.5" fill="#231f20">
<text x="21.5" y="267.9">Department of Transport and Main Roads</text>
<text x="17.7" y="271.8">Infrastructure Management &amp; Delivery Division</text>
<text x="16.7" y="280.7">Designed</text>
<text x="42.7" y="280.7">Checked</text>
<text x="69.7" y="280.7">Scale</text>
<text x="98.5" y="281.4">PRINCIPAL ENGINEER</text>
<text x="155.2" y="276.3">31/5/16</text>
<text x="157.4" y="281.2">Date</text>
<text x="17" y="284.8">TV 05/16</text>
<text x="42.7" y="284.8">DJ 05/16</text>
<text x="69.7" y="285.2">Not to Scale</text>
<text x="98.5" y="284.8">(Traffic Engineering)</text>
</g>
<g font-size="3" fill="#ed1c24">
<text x="143.4" y="55.2">VEHICLES</text>
<text x="145.7" y="59.4">UNDER</text>
<text x="176.2" y="55.2">VEHICLES</text>
<text x="178.5" y="59.4">UNDER</text>
<text x="147.3" y="68">HIGH</text>
<text x="180.1" y="68">HIGH</text>
<text x="143.1" y="72.4">EXCEPTED</text>
<text x="175.8" y="72.4">EXCEPTED</text>
</g>
<g font-size="2.5" fill="#ed1c24">
<text x="152.6" y="63.9">m</text>
<text x="185.3" y="63.9">m</text>
</g>
<g font-size="2.5" fill="#231f20">
<text x="146.9" y="89.4">(LEFT)</text>
<text x="171.2" y="89.4">(BOTH DIRECTIONS)</text>
<text x="79.8" y="166.2">(RIGHT)</text>
</g>
<g font-size="2.1" fill="#231f20">
<text x="112.3" y="172.4">42</text>
<text x="121" y="172.4">71</text>
<text x="129.2" y="172.4">42</text>
<text x="104.1" y="180.2">32</text>
<text x="122" y="180.1">12</text>
<text x="114.3" y="191.5">83</text>
<text x="123.1" y="186.1">12</text>
<text x="123.4" y="191.5">42</text>
<text x="102.5" y="199.3">12</text>
<text x="132.8" y="199.3">32</text>
</g>
</svg>
